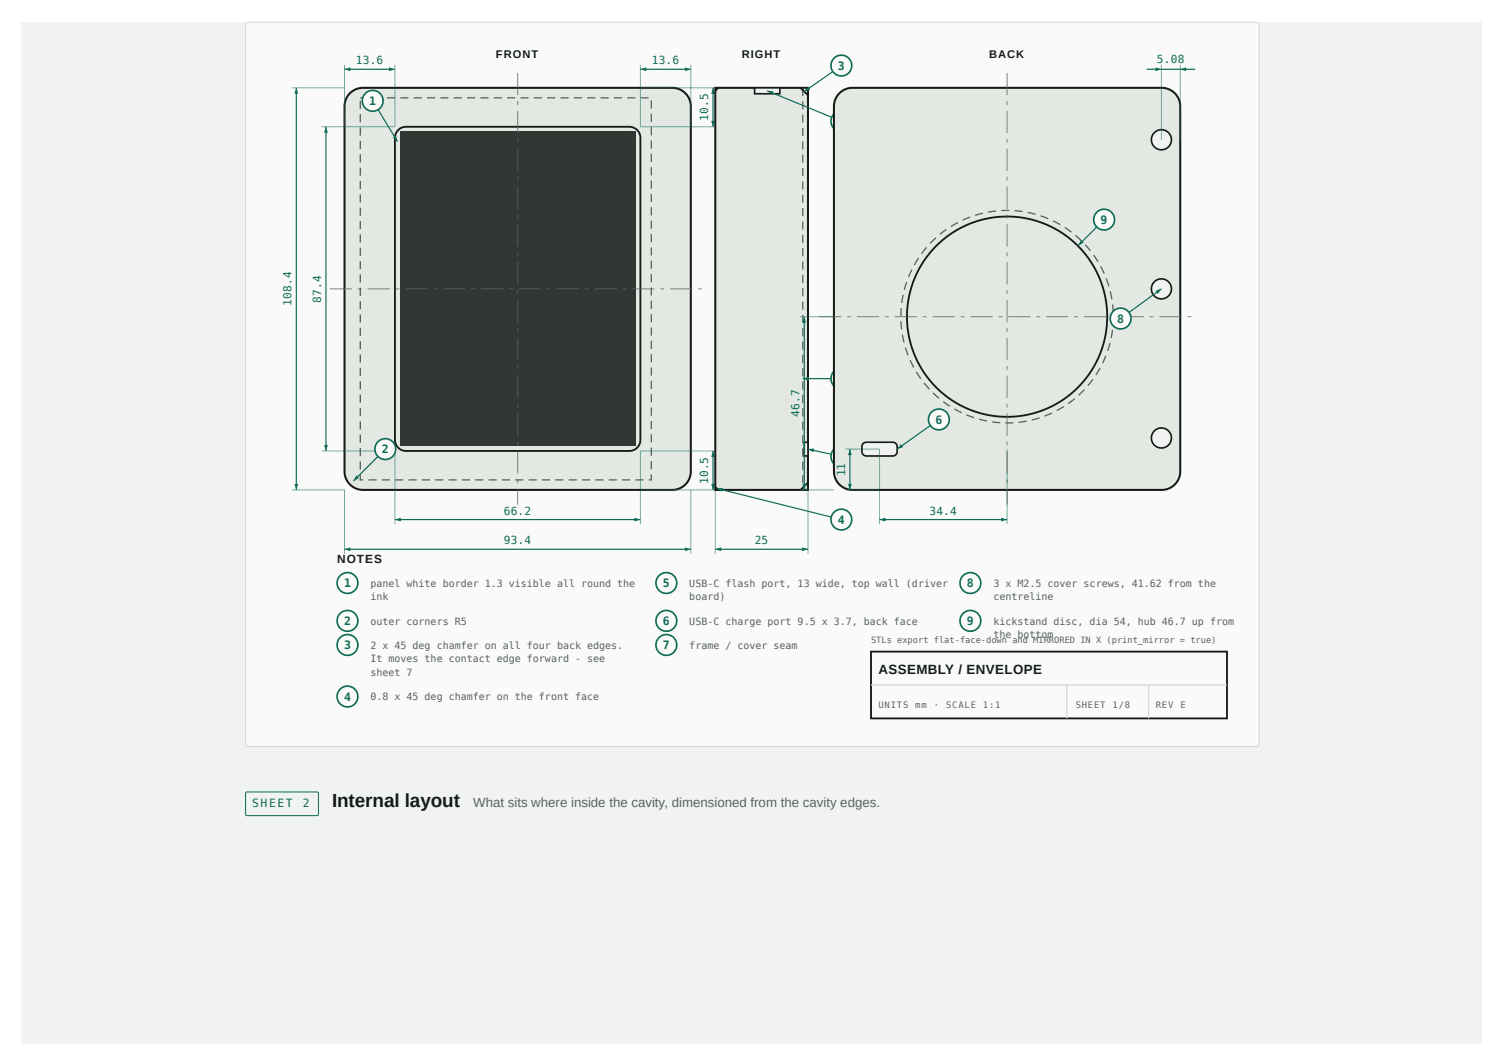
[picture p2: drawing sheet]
<svg xmlns="http://www.w3.org/2000/svg" width="420mm" height="297mm" viewBox="0 0 420 297" stroke-linecap="round" stroke-linejoin="round" font-family="sans-serif">
<path d="M6.1 6.1h408.2v285.5h-408.2z" fill="#f1f3f0"/>
<path d="M68.9 6.4l.4-.2 282.4 .1 .3 .6-.1 201.4-.5 .3-282.4-.1-.3-.5v-201.1z" fill="#fafbf9"/>
<path d="M68.9 6.4l.4-.2 282.4 .1 .3 .6-.1 201.4-.5 .3-282.4-.1-.3-.5v-201.1z" fill="none" stroke="#d3d8d2" stroke-width=".28"/>
<path d="M97.8 26.1a5.2 5.2 0 0 1 3.7-1.6h86.5a5.2 5.2 0 0 1 5.1 5.2v102a5.2 5.2 0 0 1-5.1 5.2h-86.5a5.2 5.2 0 0 1-5.2-5.2v-102a5.2 5.2 0 0 1 1.5-3.6z" fill="#e4e8e3"/>
<path d="M97.8 26.1a5.2 5.2 0 0 1 3.7-1.6h86.5a5.2 5.2 0 0 1 5.1 5.2v102a5.2 5.2 0 0 1-5.1 5.2h-86.5a5.2 5.2 0 0 1-5.2-5.2v-102a5.2 5.2 0 0 1 1.5-3.6z" fill="none" stroke="#171b18" stroke-width=".57"/>
<path d="M111.3 36.3l1-.6 1.2-.3h62.4a3.1 3.1 0 0 1 3.1 3.1v84.4a3.1 3.1 0 0 1-3.1 3.1h-62.4a3.1 3.1 0 0 1-3.1-3.1v-84.4l.3-1.2z" fill="none" stroke="#171b18" stroke-width=".52"/>
<path d="M111.8 36.8h65.9v87.9h-65.9z" fill="#171b18"/>
<g fill="#59635c">
<path d="M104.5 27.2h2.2v.3h-2.2zM108.2 27.2h2.3v.3h-2.3zM111.9 27.2h2.3v.3h-2.3zM115.7 27.2h2.2v.3h-2.2zM119.4 27.2h2.3v.3h-2.3zM123.1 27.2h2.3v.3h-2.3zM126.8 27.2h2.3v.3h-2.3zM130.6 27.2h2.3v.3h-2.3zM134.3 27.2h2.3v.3h-2.3zM138 27.2h2.3v.3h-2.3zM141.8 27.2h2.3v.3h-2.3zM145.5 27.2h2.3v.3h-2.3zM149.2 27.2h2.3v.3h-2.3zM153 27.2h2.2v.3h-2.2zM156.7 27.2h2.3v.3h-2.3zM160.4 27.2h2.3v.3h-2.3zM164.2 27.2h2.2v.3h-2.2zM167.9 27.2h2.3v.3h-2.3zM171.6 27.2h2.3v.3h-2.3zM175.4 27.2h2.2v.3h-2.2zM179.1 27.2h2.3v.3h-2.3zM181.9 28.1h.4v2.2h-.4zM181.9 31.8h.4v2.3h-.4zM181.9 35.5h.4v2.3h-.4zM181.9 39.3h.4v2.2h-.4zM181.9 43h.4v2.3h-.4zM181.9 46.7h.4v2.3h-.4zM181.9 50.5h.4v2.2h-.4zM181.9 54.2h.4v2.3h-.4zM181.9 57.9h.4v2.3h-.4zM181.9 61.7h.4v2.2h-.4zM181.9 65.4h.4v2.3h-.4zM181.9 69.1h.4v2.3h-.4zM181.9 72.9h.4v2.2h-.4zM181.9 76.6h.4v2.3h-.4zM181.9 80.3h.4v2.3h-.4zM181.9 84h.4v2.3h-.4zM181.9 87.8h.4v2.3h-.4zM181.9 91.5h.4v2.3h-.4zM181.9 95.2h.4v2.3h-.4zM181.9 99h.4v2.3h-.4zM181.9 102.7h.4v2.3h-.4zM181.9 106.4h.4v2.3h-.4zM181.9 110.2h.4v2.2h-.4zM181.9 113.9h.4v2.3h-.4zM181.9 117.6h.4v2.3h-.4zM181.9 121.4h.4v2.2h-.4zM181.9 125.1h.4v2.3h-.4zM181.9 128.8h.4v2.3h-.4zM181.9 132.6h.4v1.7h-.9v-.4h.7v.2h-.2zM177.6 133.9h2.3v.4h-2.3zM173.9 133.9h2.3v.4h-2.3zM170.2 133.9h2.3v.4h-2.3zM166.4 133.9h2.3v.4h-2.3zM162.7 133.9h2.3v.4h-2.3zM159 133.9h2.3v.4h-2.3zM155.2 133.9h2.3v.4h-2.3zM151.5 133.9h2.3v.4h-2.3zM147.8 133.9h2.3v.4h-2.3zM144.1 133.9h2.2v.4h-2.2zM140.3 133.9h2.3v.4h-2.3zM136.6 133.9h2.3v.4h-2.3zM132.9 133.9h2.2v.4h-2.2zM129.1 133.9h2.3v.4h-2.3zM125.4 133.9h2.3v.4h-2.3zM121.7 133.9h2.2v.4h-2.2zM117.9 133.9h2.3v.4h-2.3zM114.2 133.9h2.3v.4h-2.3zM110.5 133.9h2.2v.4h-2.2zM106.7 133.9h2.3v.4h-2.3zM103 133.9h2.3v.4h-2.3zM100.5 132.7h.4v1.4h-.2v-.2h.9v.4h-1.1zM100.5 128.9h.4v2.3h-.4zM100.5 125.2h.4v2.3h-.4zM100.5 121.5h.4v2.2h-.4zM100.5 117.7h.4v2.3h-.4zM100.5 114h.4v2.3h-.4zM100.5 110.3h.4v2.3h-.4zM100.5 106.5h.4v2.3h-.4zM100.5 102.8h.4v2.3h-.4zM100.5 99.1h.4v2.3h-.4zM100.5 95.3h.4v2.3h-.4zM100.5 91.6h.4v2.3h-.4zM100.5 87.9h.4v2.3h-.4zM100.5 84.1h.4v2.3h-.4zM100.5 80.4h.4v2.3h-.4zM100.5 76.7h.4v2.3h-.4zM100.5 73h.4v2.2h-.4zM100.5 69.2h.4v2.3h-.4zM100.5 65.5h.4v2.3h-.4zM100.5 61.8h.4v2.2h-.4zM100.5 58h.4v2.3h-.4zM100.5 54.3h.4v2.3h-.4zM100.5 50.6h.4v2.2h-.4zM100.5 46.8h.4v2.3h-.4zM100.5 43.1h.4v2.3h-.4zM100.5 39.4h.4v2.2h-.4zM100.5 35.6h.4v2.3h-.4zM100.5 31.9h.4v2.3h-.4zM100.5 28.2h.4v2.3h-.4zM100.7 27.2h2.3v.3h-2.3z"/>
<path d="M144.6 20.4h.3v6.2h-.3zM144.6 28.3h.3v1h-.3zM144.6 31h.3v6.2h-.3zM144.6 38.8h.3v1.1h-.3zM144.6 41.5h.3v6.3h-.3zM144.6 49.4h.3v1.1h-.3zM144.6 52.1h.3v6.2h-.3zM144.6 60h.3v1h-.3zM144.6 62.7h.3v6.2h-.3zM144.6 70.6h.3v1h-.3zM144.6 73.3h.3v6.2h-.3zM144.6 81.1h.3v1.1h-.3zM144.6 83.8h.3v6.3h-.3zM144.6 91.7h.3v1.1h-.3zM144.6 94.4h.3v6.2h-.3zM144.6 102.3h.3v1h-.3zM144.6 105h.3v6.2h-.3zM144.6 112.9h.3v1h-.3zM144.6 115.6h.3v6.2h-.3zM144.6 123.4h.3v1.1h-.3zM144.6 126.1h.3v6.3h-.3zM144.6 134h.3v1h-.3zM144.6 136.7h.3v4.4h-.3z"/>
<path d="M92.2 80.6h6.2v.3h-6.2zM100 80.6h1.1v.3h-1.1zM102.7 80.6h6.3v.3h-6.3zM110.6 80.6h1.1v.3h-1.1zM113.3 80.6h6.2v.3h-6.2zM121.2 80.6h1v.3h-1zM123.9 80.6h6.2v.3h-6.2zM131.8 80.6h1v.3h-1zM134.5 80.6h6.2v.3h-6.2zM142.3 80.6h1.1v.3h-1.1zM145 80.6h6.3v.3h-6.3zM152.9 80.6h1.1v.3h-1.1zM155.6 80.6h6.2v.3h-6.2zM163.5 80.6h1v.3h-1zM166.2 80.6h6.2v.3h-6.2zM174.1 80.6h1v.3h-1zM176.8 80.6h6.2v.3h-6.2zM184.6 80.6h1.1v.3h-1.1zM187.3 80.6h6.3v.3h-6.3zM195.2 80.6h1v.3h-1z"/>
</g>
<path d="M96.3 136.9v17.8M193.1 136.9v17.8" fill="none" stroke="#0e6b57" stroke-width=".28"/>
<path d="M96.3 153.5h96.8" fill="none" stroke="#0e6b57" stroke-width=".33"/>
<g fill="#0e6b57">
<path d="M96.3 153.5l1.7-.5v1z"/>
<path d="M191.5 153l1.6 .5-1.6 .5z"/>
</g>
<path d="M81.6 24.5h14.7M81.6 136.9h14.7" fill="none" stroke="#0e6b57" stroke-width=".28"/>
<path d="M82.8 24.5v112.4" fill="none" stroke="#0e6b57" stroke-width=".33"/>
<g fill="#0e6b57">
<path d="M82.8 24.5l.6 1.7h-1.1z"/>
<path d="M82.3 135.3h1.1l-.6 1.6z"/>
</g>
<path d="M110.4 126v20.4M179 126v20.4" fill="none" stroke="#0e6b57" stroke-width=".28"/>
<path d="M110.4 145.2h68.6" fill="none" stroke="#0e6b57" stroke-width=".33"/>
<g fill="#0e6b57">
<path d="M110.4 145.2l1.7-.5v1z"/>
<path d="M177.4 144.7l1.6 .5-1.6 .5z"/>
</g>
<path d="M89.9 35.4h20.5M89.9 126h20.5" fill="none" stroke="#0e6b57" stroke-width=".28"/>
<path d="M91.1 35.4v90.6" fill="none" stroke="#0e6b57" stroke-width=".33"/>
<g fill="#0e6b57">
<path d="M91.1 35.4l.6 1.7h-1.1z"/>
<path d="M90.6 124.4h1.1l-.6 1.6z"/>
</g>
<path d="M96.3 18.1v17.3M110.4 18.1v17.3" fill="none" stroke="#0e6b57" stroke-width=".28"/>
<path d="M96.3 19.4h14.1" fill="none" stroke="#0e6b57" stroke-width=".33"/>
<g fill="#0e6b57">
<path d="M96.3 19.4l1.7-.6v1.1z"/>
<path d="M108.8 18.8l1.6 .6-1.6 .5z"/>
</g>
<path d="M179 18.1v17.3M193.1 18.1v17.3" fill="none" stroke="#0e6b57" stroke-width=".28"/>
<path d="M179 19.4h14.1" fill="none" stroke="#0e6b57" stroke-width=".33"/>
<g fill="#0e6b57">
<path d="M179 19.4l1.7-.6v1.1z"/>
<path d="M191.5 18.8l1.6 .6-1.6 .5z"/>
</g>
<path d="M179 24.5h21.6M179 35.4h21.6" fill="none" stroke="#0e6b57" stroke-width=".28"/>
<path d="M199.4 24.5v10.9" fill="none" stroke="#0e6b57" stroke-width=".33"/>
<g fill="#0e6b57">
<path d="M199.4 24.5l.5 1.7h-1.1z"/>
<path d="M198.8 33.8h1.1l-.5 1.6z"/>
</g>
<path d="M179 126h21.6M179 136.9h21.6" fill="none" stroke="#0e6b57" stroke-width=".28"/>
<path d="M199.4 126v10.9" fill="none" stroke="#0e6b57" stroke-width=".33"/>
<g fill="#0e6b57">
<path d="M199.4 126l.5 1.7h-1.1z"/>
<path d="M198.8 135.3h1.1l-.5 1.6z"/>
</g>
<path d="M104.2 28.2l6.9 11.4" fill="none" stroke="#0e6b57" stroke-width=".33"/>
<path d="M109.8 38.4l.9-.5 .4 1.7z" fill="#0e6b57"/>
<circle cx="104.2" cy="28.2" r="2.9" fill="#fafbf9"/>
<circle cx="104.2" cy="28.2" r="2.9" fill="none" stroke="#0e6b57" stroke-width=".47"/>
<path d="M107.7 125.5l-8.9 8.9" fill="none" stroke="#0e6b57" stroke-width=".33"/>
<path d="M99.6 132.9l.8 .7-1.6 .8z" fill="#0e6b57"/>
<circle cx="107.7" cy="125.5" r="2.9" fill="#fafbf9"/>
<circle cx="107.7" cy="125.5" r="2.9" fill="none" stroke="#0e6b57" stroke-width=".47"/>
<path d="M200 24.5h25.9v112.4h-25.9z" fill="#e4e8e3"/>
<path d="M200 24.5h25.9v112.4h-25.9z" fill="none" stroke="#171b18" stroke-width=".57"/>
<path d="M224.3 24.5h.3v2.3h-.3zM224.3 28.3h.3v2.3h-.3zM224.3 32h.3v2.3h-.3zM224.3 35.7h.3v2.3h-.3zM224.3 39.5h.3v2.3h-.3zM224.3 43.2h.3v2.3h-.3zM224.3 46.9h.3v2.3h-.3zM224.3 50.7h.3v2.2h-.3zM224.3 54.4h.3v2.3h-.3zM224.3 58.1h.3v2.3h-.3zM224.3 61.9h.3v2.2h-.3zM224.3 65.6h.3v2.3h-.3zM224.3 69.3h.3v2.3h-.3zM224.3 73.1h.3v2.2h-.3zM224.3 76.8h.3v2.3h-.3zM224.3 80.5h.3v2.3h-.3zM224.3 84.3h.3v2.2h-.3zM224.3 88h.3v2.3h-.3zM224.3 91.7h.3v2.3h-.3zM224.3 95.4h.3v2.3h-.3zM224.3 99.2h.3v2.3h-.3zM224.3 102.9h.3v2.3h-.3zM224.3 106.6h.3v2.3h-.3zM224.3 110.4h.3v2.3h-.3zM224.3 114.1h.3v2.3h-.3zM224.3 117.8h.3v2.3h-.3zM224.3 121.6h.3v2.3h-.3zM224.3 125.3h.3v2.3h-.3zM224.3 129h.3v2.3h-.3zM224.3 132.8h.3v2.2h-.3zM224.3 136.5h.3v.4h-.3z" fill="#59635c"/>
<path d="M200.8 24.5l-.8 .9M223.8 24.5l2.1 2.1M200 136.1l.8 .8M225.9 134.8l-2.1 2.1" fill="none" stroke="#171b18" stroke-width=".52"/>
<path d="M211 24.5h7v1.7h-7z" fill="#f1f3f0"/>
<path d="M211 24.5h7v1.7h-7z" fill="none" stroke="#171b18" stroke-width=".47"/>
<path d="M224.9 123.6h1v3.8h-1z" fill="#f1f3f0"/>
<path d="M224.9 123.6h1v3.8h-1z" fill="none" stroke="#171b18" stroke-width=".47"/>
<path d="M200 136.9v17.8M225.9 136.9v17.8" fill="none" stroke="#0e6b57" stroke-width=".28"/>
<path d="M200 153.5h25.9" fill="none" stroke="#0e6b57" stroke-width=".33"/>
<g fill="#0e6b57">
<path d="M200 153.5l1.6-.5v1z"/>
<path d="M224.2 153l1.7 .5-1.7 .5z"/>
</g>
<path d="M235.2 18.3l-10.3 7.3" fill="none" stroke="#0e6b57" stroke-width=".33"/>
<path d="M225.9 24.2l.6 .9-1.6 .5z" fill="#0e6b57"/>
<circle cx="235.2" cy="18.3" r="2.9" fill="#fafbf9"/>
<circle cx="235.2" cy="18.3" r="2.9" fill="none" stroke="#0e6b57" stroke-width=".47"/>
<path d="M200.4 136.5l34.8 8.7" fill="none" stroke="#0e6b57" stroke-width=".33"/>
<path d="M200.4 136.5l1.7-.1-.2 1z" fill="#0e6b57"/>
<circle cx="235.2" cy="145.2" r="2.9" fill="#fafbf9"/>
<circle cx="235.2" cy="145.2" r="2.9" fill="none" stroke="#0e6b57" stroke-width=".47"/>
<path d="M214.5 25.4l20.7 8.5" fill="none" stroke="#0e6b57" stroke-width=".33"/>
<path d="M214.5 25.4l1.7 .1-.4 1z" fill="#0e6b57"/>
<circle cx="235.2" cy="33.9" r="2.9" fill="#fafbf9"/>
<circle cx="235.2" cy="33.9" r="2.9" fill="none" stroke="#0e6b57" stroke-width=".47"/>
<path d="M225.9 125.5l9.3 2.1" fill="none" stroke="#0e6b57" stroke-width=".33"/>
<path d="M225.9 125.5l1.7-.1-.2 1z" fill="#0e6b57"/>
<circle cx="235.2" cy="127.6" r="2.9" fill="#fafbf9"/>
<circle cx="235.2" cy="127.6" r="2.9" fill="none" stroke="#0e6b57" stroke-width=".47"/>
<path d="M224.4 105.8h10.8" fill="none" stroke="#0e6b57" stroke-width=".33"/>
<path d="M224.4 105.8l1.7-.5v1z" fill="#0e6b57"/>
<circle cx="235.2" cy="105.8" r="2.9" fill="#fafbf9"/>
<circle cx="235.2" cy="105.8" r="2.9" fill="none" stroke="#0e6b57" stroke-width=".47"/>
<path d="M234.7 26.1a5.2 5.2 0 0 1 3.6-1.6h86.5a5.2 5.2 0 0 1 5.2 5.2v102a5.2 5.2 0 0 1-5.2 5.2h-86.5a5.2 5.2 0 0 1-5.2-5.2v-102a5.2 5.2 0 0 1 1.6-3.6z" fill="#e4e8e3"/>
<path d="M234.7 26.1a5.2 5.2 0 0 1 3.6-1.6h86.5a5.2 5.2 0 0 1 5.2 5.2v102a5.2 5.2 0 0 1-5.2 5.2h-86.5a5.2 5.2 0 0 1-5.2-5.2v-102a5.2 5.2 0 0 1 1.6-3.6z" fill="none" stroke="#171b18" stroke-width=".57"/>
<circle cx="281.6" cy="88.5" r="28" fill="none" stroke="#171b18" stroke-width=".52"/>
<path d="M310.8 92.2h.4l-.4 2.3-.3-.1zM310.2 95.8l.3 .1-.7 2.2-.3-.1zM309 99.4l.3 .1-.9 2.1-.3-.2zM307.4 102.7l.3 .2-1.2 2-.3-.2zM305.4 105.9l.3 .2-1.4 1.8-.3-.2zM301.4 110.3l1.7-1.6 .2 .3-1.6 1.6zM298.5 112.7l1.8-1.4 .3 .3-1.9 1.3zM295.4 114.6l1.9-1.1 .2 .3-2 1.1zM292 116.1l2.1-.9 .1 .4-2.1 .9zM288.4 117.2l2.2-.6 .1 .3-2.2 .7zM284.7 117.8l2.3-.3 .1 .4-2.3 .3zM281.1 118h2.2v.3l-2.2 .1zM277.4 117.7l2.3 .3-.1 .3-2.2-.2zM273.8 117l2.2 .5-.1 .3-2.2-.5zM270.2 115.8l2.2 .8-.1 .3-2.2-.8zM266.9 114.1l2 1.1-.1 .3-2.1-1.1zM263.8 112.1l1.9 1.3-.2 .3-1.9-1.3zM261 109.7l1.7 1.5-.3 .3-1.7-1.6zM258.2 107.1l.3-.2 1.5 1.7-.3 .3zM256 104l.3-.1 1.3 1.9-.3 .2zM254.3 100.7l.3-.1 1 2-.3 .2zM253 97.2l.3-.1 .8 2.1-.4 .2zM252.1 93.5h.4l.4 2.2-.3 .1zM251.7 89.8h.4l.2 2.2-.4 .1zM251.8 86.1h.3l-.1 2.3h-.3zM252.3 82.4h.4l-.4 2.3-.4-.1zM253.3 78.7l.4 .2-.7 2.1h-.4zM254.8 75.3l.3 .1-.9 2.1-.4-.1zM256.6 72l.4 .2-1.2 2-.4-.2zM258.9 69l.3 .2-1.4 1.8-.3-.2zM260.5 67.3l1-1 .3 .3-1.6 1.6-.3-.3zM262.7 65.4l1.8-1.4 .2 .3-1.8 1.3zM265.7 63.2l2-1.2 .2 .3-2 1.2zM269 61.4l2.1-.9 .2 .3-2.1 .9zM272.6 60l2.2-.6v.4l-2.1 .6zM276.2 59.1l2.3-.3v.3l-2.3 .4zM279.9 58.7l2.3-.1v.4h-2.2zM283.6 58.7l2.3 .2v.4l-2.3-.2zM287.4 59.2l2.2 .5-.1 .4-2.2-.6zM291 60.1l2.2 .9-.2 .3-2.1-.8zM294.5 61.6l2 1-.2 .3-2-1zM297.8 63.4l1.8 1.3-.2 .3-1.8-1.3zM300.8 65.6l1.7 1.6-.3 .2-1.6-1.5zM303.2 68.5l.3-.3 1.5 1.8-.3 .2zM305.6 71.4l.3-.2 1.3 1.9-.4 .2zM307.6 74.5l.3-.1 1 2-.3 .2zM309.1 77.9l.3-.1 .8 2.2-.4 .1zM310.2 81.5l.4-.1 .4 2.2-.3 .1zM310.9 85.1h.3l.2 2.3h-.3zM311.1 88.5h.3v2.3l-.4-.1z" fill="#59635c"/>
<path d="M241.3 124l.9-.4h7.7l.6 .4 .3 .5v2l-.5 .7-.6 .2h-7.8l-.7-.5-.2-.6v-1.6z" fill="#f1f3f0"/>
<path d="M241.3 124l.9-.4h7.7l.6 .4 .3 .5v2l-.5 .7-.6 .2h-7.8l-.7-.5-.2-.6v-1.6z" fill="none" stroke="#171b18" stroke-width=".47"/>
<circle cx="324.7" cy="122.4" r="2.8" fill="#f1f3f0"/>
<circle cx="324.7" cy="122.4" r="2.8" fill="none" stroke="#171b18" stroke-width=".47"/>
<circle cx="324.7" cy="80.7" r="2.8" fill="#f1f3f0"/>
<circle cx="324.7" cy="80.7" r="2.8" fill="none" stroke="#171b18" stroke-width=".47"/>
<circle cx="324.7" cy="39.1" r="2.8" fill="#f1f3f0"/>
<circle cx="324.7" cy="39.1" r="2.8" fill="none" stroke="#171b18" stroke-width=".47"/>
<g fill="#59635c">
<path d="M281.4 20.4h.3v6.2h-.3zM281.4 28.3h.3v1h-.3zM281.4 31h.3v6.2h-.3zM281.4 38.8h.3v1.1h-.3zM281.4 41.5h.3v6.3h-.3zM281.4 49.4h.3v1.1h-.3zM281.4 52.1h.3v6.2h-.3zM281.4 60h.3v1h-.3zM281.4 62.7h.3v6.2h-.3zM281.4 70.6h.3v1h-.3zM281.4 73.3h.3v6.2h-.3zM281.4 81.1h.3v1.1h-.3zM281.4 83.8h.3v6.3h-.3zM281.4 91.7h.3v1.1h-.3zM281.4 94.4h.3v6.2h-.3zM281.4 102.3h.3v1h-.3zM281.4 105h.3v6.2h-.3zM281.4 112.9h.3v1h-.3zM281.4 115.6h.3v6.2h-.3zM281.4 123.4h.3v1.1h-.3zM281.4 126.1h.3v6.3h-.3zM281.4 134h.3v1h-.3zM281.4 136.7h.3v4.4h-.3z"/>
<path d="M229 88.4h6.2v.2h-6.2zM236.9 88.4h1v.2h-1zM239.6 88.4h6.2v.2h-6.2zM247.5 88.4h1v.2h-1zM250.1 88.4h6.3v.2h-6.3zM258 88.4h1.1v.2h-1.1zM260.7 88.4h6.2v.2h-6.2zM268.6 88.4h1v.2h-1zM271.3 88.4h6.2v.2h-6.2zM279.2 88.4h1v.2h-1zM281.9 88.4h6.2v.2h-6.2zM289.7 88.4h1.1v.2h-1.1zM292.4 88.4h6.3v.2h-6.3zM300.3 88.4h1.1v.2h-1.1zM303 88.4h6.2v.2h-6.2zM310.9 88.4h1v.2h-1zM313.6 88.4h6.2v.2h-6.2zM321.5 88.4h1v.2h-1zM324.2 88.4h6.2v.2h-6.2zM332 88.4h1.1v.2h-1.1z"/>
</g>
<path d="M223.6 88.5h9.5M223.6 136.9h9.5" fill="none" stroke="#0e6b57" stroke-width=".28"/>
<path d="M224.9 88.5v48.4" fill="none" stroke="#0e6b57" stroke-width=".33"/>
<g fill="#0e6b57">
<path d="M224.9 88.5l.5 1.7h-1.1z"/>
<path d="M224.3 135.3h1.1l-.5 1.6z"/>
</g>
<path d="M245.9 125.5v20.9M281.6 125.5v20.9" fill="none" stroke="#0e6b57" stroke-width=".28"/>
<path d="M245.9 145.2h35.7" fill="none" stroke="#0e6b57" stroke-width=".33"/>
<g fill="#0e6b57">
<path d="M279.9 144.7l1.7 .5-1.7 .5z"/>
<path d="M245.9 145.2l1.7-.5v1z"/>
</g>
<path d="M236.4 125.5h9.5M236.4 136.9h9.5" fill="none" stroke="#0e6b57" stroke-width=".28"/>
<path d="M237.6 125.5v11.4" fill="none" stroke="#0e6b57" stroke-width=".33"/>
<g fill="#0e6b57">
<path d="M237.6 125.5l.5 1.7h-1z"/>
<path d="M237.1 135.3h1l-.5 1.6z"/>
</g>
<path d="M324.7 18.1v21M330 18.1v21" fill="none" stroke="#0e6b57" stroke-width=".28"/>
<path d="M320.6 19.4h13.5" fill="none" stroke="#0e6b57" stroke-width=".33"/>
<g fill="#0e6b57">
<path d="M323 18.8l1.7 .6-1.7 .5z"/>
<path d="M330 19.4l1.6-.6v1.1z"/>
</g>
<path d="M262.5 117.2l-11.7 8.3" fill="none" stroke="#0e6b57" stroke-width=".33"/>
<path d="M251.9 124.1l.6 .9-1.7 .5z" fill="#0e6b57"/>
<circle cx="262.5" cy="117.2" r="2.9" fill="#fafbf9"/>
<circle cx="262.5" cy="117.2" r="2.9" fill="none" stroke="#0e6b57" stroke-width=".47"/>
<path d="M324.7 80.7l-11.4 8.3" fill="none" stroke="#0e6b57" stroke-width=".33"/>
<path d="M323.1 81.3l1.6-.6-1 1.4z" fill="#0e6b57"/>
<circle cx="313.3" cy="89" r="2.9" fill="#fafbf9"/>
<circle cx="313.3" cy="89" r="2.9" fill="none" stroke="#0e6b57" stroke-width=".47"/>
<path d="M308.7 61.4l-7.3 7.2" fill="none" stroke="#0e6b57" stroke-width=".33"/>
<path d="M302.2 67.1l.8 .7-1.6 .8z" fill="#0e6b57"/>
<circle cx="308.7" cy="61.4" r="2.9" fill="#fafbf9"/>
<circle cx="308.7" cy="61.4" r="2.9" fill="none" stroke="#0e6b57" stroke-width=".47"/>
<circle cx="97.1" cy="162.9" r="2.9" fill="#fafbf9"/>
<circle cx="97.1" cy="162.9" r="2.9" fill="none" stroke="#0e6b57" stroke-width=".47"/>
<circle cx="97.1" cy="173.5" r="2.9" fill="#fafbf9"/>
<circle cx="97.1" cy="173.5" r="2.9" fill="none" stroke="#0e6b57" stroke-width=".47"/>
<circle cx="97.1" cy="180.2" r="2.9" fill="#fafbf9"/>
<circle cx="97.1" cy="180.2" r="2.9" fill="none" stroke="#0e6b57" stroke-width=".47"/>
<circle cx="97.1" cy="194.7" r="2.9" fill="#fafbf9"/>
<circle cx="97.1" cy="194.7" r="2.9" fill="none" stroke="#0e6b57" stroke-width=".47"/>
<circle cx="186.3" cy="162.9" r="2.9" fill="#fafbf9"/>
<circle cx="186.3" cy="162.9" r="2.9" fill="none" stroke="#0e6b57" stroke-width=".47"/>
<circle cx="186.3" cy="173.5" r="2.9" fill="#fafbf9"/>
<circle cx="186.3" cy="173.5" r="2.9" fill="none" stroke="#0e6b57" stroke-width=".47"/>
<circle cx="186.3" cy="180.2" r="2.9" fill="#fafbf9"/>
<circle cx="186.3" cy="180.2" r="2.9" fill="none" stroke="#0e6b57" stroke-width=".47"/>
<circle cx="271.3" cy="162.9" r="2.9" fill="#fafbf9"/>
<circle cx="271.3" cy="162.9" r="2.9" fill="none" stroke="#0e6b57" stroke-width=".47"/>
<circle cx="271.3" cy="173.5" r="2.9" fill="#fafbf9"/>
<circle cx="271.3" cy="173.5" r="2.9" fill="none" stroke="#0e6b57" stroke-width=".47"/>
<path d="M243.5 182.1h99.5v18.7h-99.5z" fill="none" stroke="#171b18" stroke-width=".52"/>
<path d="M243.5 191.4h99.5M298.2 191.4v9.4M321.1 191.4v9.4" fill="none" stroke="#d3d8d2" stroke-width=".36"/>
<path d="M68.8 221.4h20l.2 .3v6l-.4 .2h-19.7l-.2-.4z" fill="none" stroke="#0e6b57" stroke-width=".28"/>
<text font-size="5.3" fill="#171b18" x="92.8" y="225.4">Internal layout</text>
<text font-size="3.7" fill="#171b18" x="245.6" y="188.4">ASSEMBLY / ENVELOPE</text>
<text font-size="3.7" fill="#59635c" x="132.3" y="225.4">What sits where inside the cavity, dimensioned from the cavity edges.</text>
<text font-size="3.3" fill="#171b18" x="94.2" y="157.2">NOTES</text>
<g font-size="3.2" fill="#0e6b57">
<text x="234.3" y="19.5">3</text>
<text x="103.2" y="29.4">1</text>
<text x="307.7" y="62.6">9</text>
<text x="312.3" y="90.2">8</text>
<text x="261.5" y="118.4">6</text>
<text x="106.7" y="126.7">2</text>
<text x="234.3" y="146.4">4</text>
<text x="96.2" y="164.1">1</text>
<text x="185.3" y="164.1">5</text>
<text x="270.3" y="164.1">8</text>
<text x="96.2" y="174.7">2</text>
<text x="185.3" y="174.7">6</text>
<text x="270.3" y="174.7">9</text>
<text x="96.2" y="181.4">3</text>
<text x="185.3" y="181.4">7</text>
<text x="96.2" y="195.8">4</text>
<text x="70.5" y="225.4">SHEET</text>
<text x="84.6" y="225.4">2</text>
</g>
<g font-size="3.1" fill="#171b18">
<text x="138.7" y="16.3">FRONT</text>
<text x="207.4" y="16.3">RIGHT</text>
<text x="276.5" y="16.3">BACK</text>
</g>
<g font-size="3.1" fill="#0e6b57">
<text x="323.5" y="17.7">5.08</text>
<text x="99.5" y="18">13.6</text>
<text x="182.2" y="18">13.6</text>
<text x="198" y="33.9" transform="rotate(-90 198 33.9)">10.5</text>
<text x="81.5" y="85.6" transform="rotate(-90 81.5 85.6)">108.4</text>
<text x="89.8" y="84.6" transform="rotate(-90 89.8 84.6)">87.4</text>
<text x="223.5" y="116.6" transform="rotate(-90 223.5 116.6)">46.7</text>
<text x="198" y="135.3" transform="rotate(-90 198 135.3)">10.5</text>
<text x="236.3" y="133.1" transform="rotate(-90 236.3 133.1)">11</text>
<text x="140.9" y="143.9">66.2</text>
<text x="259.9" y="143.9">34.4</text>
<text x="140.9" y="152.1">93.4</text>
<text x="211" y="152.1">25</text>
</g>
<g font-size="2.8" fill="#59635c">
<text x="103.6" y="164">panel white border 1.3 visible all round the</text>
<text x="103.6" y="167.8">ink</text>
<text x="192.7" y="164">USB-C flash port, 13 wide, top wall (driver</text>
<text x="192.7" y="167.8">board)</text>
<text x="277.7" y="164">3 x M2.5 cover screws, 41.62 from the</text>
<text x="277.7" y="167.8">centreline</text>
<text x="103.6" y="174.5">outer corners R5</text>
<text x="192.7" y="174.5">USB-C charge port 9.5 x 3.7, back face</text>
<text x="277.7" y="174.5">kickstand disc, dia 54, hub 46.7 up from</text>
<text x="277.7" y="178.4">the bottom</text>
<text x="103.6" y="181.3">2 x 45 deg chamfer on all four back edges.</text>
<text x="103.6" y="185.1">It moves the contact edge forward - see</text>
<text x="192.7" y="181.3">frame / cover seam</text>
<text x="103.6" y="188.9">sheet 7</text>
<text x="103.6" y="195.7">0.8 x 45 deg chamfer on the front face</text>
</g>
<g font-size="2.5" fill="#59635c">
<text x="245.6" y="198">UNITS</text>
<text x="255.9" y="198">mm</text>
<text x="261.1" y="198">·</text>
<text x="264.5" y="198">SCALE</text>
<text x="274.8" y="198">1:1</text>
<text x="300.7" y="198">SHEET</text>
<text x="311.1" y="198">1/8</text>
<text x="323.1" y="198">REV</text>
<text x="330" y="198">E</text>
</g>
<text font-size="2.4" fill="#59635c" x="243.5" y="179.6">STLs export flat-face-down and MIRRORED IN X (print_mirror = true)</text>
</svg>
